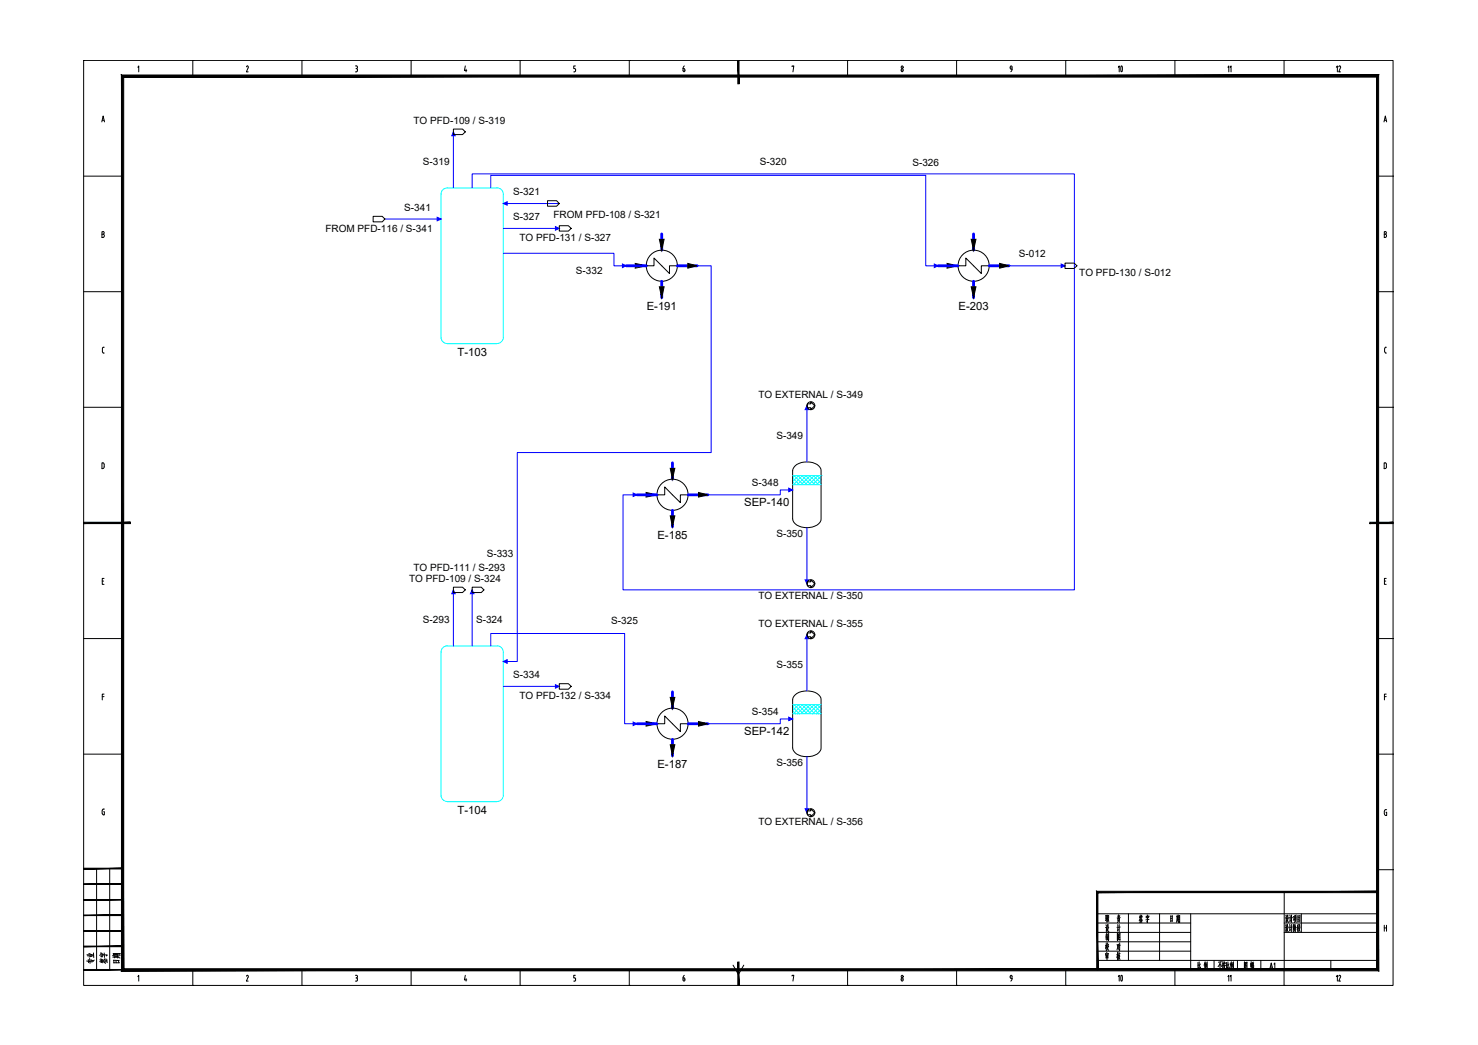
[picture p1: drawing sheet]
<svg xmlns="http://www.w3.org/2000/svg" width="420mm" height="297mm" viewBox="0 0 420 297" stroke-linecap="round" stroke-linejoin="round" font-family="sans-serif">
<g fill="none" stroke="#000" stroke-width=".28">
<path d="M23.8 17.2h372.2v262.9h-372.2zM39.2 19.1l.2-.4v1.7M54.8 17.2h.1M54.8 17.2v4.4M70.3 18.7l.3 .2v.4M70.3 18.7l-.2 .3M70.5 19.3l-.5 1.1h.6M85.8 17.2h.1M85.8 17.2v4.4M101 18.7l.6 .2v.4l-.2 .2M101.2 19.5h.1M101.4 19.5l.2 .4"/>
<path d="M101.6 19.9v.2M116.9 17.2h.1M116.9 17.2v4.4M132.3 18.7l-.3 1.4h.7M132.5 19.7v.7M147.9 17.2h.1M147.9 17.2v4.4M163.4 19.5l.2 .4M163.6 18.7h-.5v.8h.3M163.6 19.9v.2M178.9 17.2h.1M178.9 17.2v4.4"/>
<path d="M194.2 19.5l.1 .8h.3l.1-.3M194.2 19.5h.3l.2 .4M194.5 18.7l-.3 .8M194.7 19.9v.2M209.9 17.2h.1M225.2 19v-.3h.5l-.3 1.7M240.9 17.2h.1M240.9 17.2v4.4M256.2 19.9l.3-.4 .2 .4M256.2 19.9l.3 .5 .2-.4M256.7 19.9v.2M271.9 17.2h.1"/>
<path d="M271.9 17.2v4.4M287.4 19.7h.3M287.7 19.1v.5M287.7 19.6l-.4 .8M287.7 19.1l-.1-.3a.46 .46 0 0 0-.4 .4 .46 .46 0 0 0 .3 .5M303 17.2h.1M303 17.2v4.4M334 17.2h.1M334 17.2v4.4M365 17.2h.1M365 17.2v4.4M28.9 34.7l.4-1.7 .4 1.7"/>
<path d="M29.1 34.2h.5M101 20.4h.3M101.6 20l-.2 .4M163.1 20.4h.3M163.6 20l-.2 .4M393.4 34.7l.4-1.7 .4 1.7M393.6 34.2h.5M23.8 50.1h11.1M391.6 50.1h4.4M396 50.1h.1M29 66.6l.6 .2v.4l-.3 .3M29.3 65.9h-.3v1.6h.3"/>
<path d="M29.3 65.8l.3 .4-.3 .3M393.5 66.6h.3M393.8 65.9h-.3v1.6h.3M393.8 66.6l.4 .4-.4 .5M393.8 65.8l.3 .4-.3 .3M23.8 82.9h11.1M29.6 98.7l-.4 .1-.1 .3v1l.5 .3M391.6 82.9h4.4M393.6 99.1v.8M393.6 99.9l.3 .4M393.9 98.7h.2M393.9 98.7l-.3 .4"/>
<path d="M396 82.9h.1M23.8 115.8h11.1M391.6 115.8h4.4M393.9 100.4h.2M396 115.8h.1M29.2 131.6h-.2v1.6h.2M29.3 131.6l.3 .5v.8l-.3 .3M394.1 132.1v.6M394.2 132l-.2-.4h-.5v1.6l.5-.1 .2-.4M396 148.7h.1M29.1 165.2h.3M29.6 164.4h-.5v1.7h.5"/>
<path d="M393.6 165.2h.3M394.1 164.4h-.5v1.7h.5M23.8 181.5h11.1M29.1 198h.5M29.6 197.3h-.5v1.7M391.6 181.5h4.4M393.6 198h.5M394.1 197.3h-.5v1.7M396 181.5h.1M23.8 214.4h11.1M391.6 214.4h4.4M396 214.4h.1"/>
<path d="M29 230.4v.8M29.5 230.7h.2v.9l-.5-.1-.1-.4M29.7 230h-.5l-.1 .4M393.5 230.6v.7M393.6 231.3l.3 .5M394 230.9h.2v.9h-.3M394.2 230.2h-.5l-.1 .4M27.5 246.9v28.8M31.2 246.9v28.8M311.9 259.7h79.7M320.8 259.7v13.3M329.6 259.7v13.3"/>
<path d="M338.5 259.7v16M365.1 253.5v22.2M369.9 259.7v5.3M391.6 247.2h4.4M396 247.2h.1M39.2 277.6l.2-.4v1.7M54.8 275.7v4.4M70.3 277.2l.3 .2v.4M70.3 277.2l-.2 .3M70.5 277.8l-.5 1.1h.6M85.8 275.7v4.4M101 277.2l.6 .2v.4l-.2 .1 .2 .4"/>
<path d="M101.2 278h.1M101.6 278.3v.2M101.6 278.5l-.1 .3-.5 .1M116.9 275.7v4.4M132.3 277.2l-.3 1.3h.7M132.5 278.2v.7M147.9 275.7v4.4M163.1 278.9h.3M163.4 277.9l.2 .4M163.6 277.2h-.5v.8h.3M163.6 278.3v.2M163.6 278.5l-.2 .4"/>
<path d="M178.9 275.7v4.4M194.4 277.9l.3 .3v.3M194.4 278h-.2v.7l.4 .1 .1-.3M194.5 277.2l-.3 .8M208.4 274.3l1.5 2.7 1.5-2.7M225.2 277.4v-.2h.5l-.3 1.7M240.9 275.7v4.4M256.7 278.3v.2M256.7 278.3l-.1-.3a.42 .42 0 0 0-.4 .4 .42 .42 0 0 0 .4 .4l.1-.3M271.9 275.7v4.4M287.2 277.8l.3 .3M287.4 278.2h.3"/>
<path d="M287.7 277.6v.5M287.7 278.1l-.4 .8M287.7 277.6l-.2-.4-.3 .6M303 275.7v4.4M311.9 273h79.7M311.9 262.4h26.6M311.9 265h26.6M311.9 267.7h26.6M311.9 270.4h26.6M324.1 261.6v.4M324.2 260.1l-.3 .8M324.2 260.5v.3"/>
<path d="M324.3 261.6v.3M324.3 260.8l.5 .8M324.3 260.7l-.5 1M324.3 260.4l-.3 .1M324.4 261.3l-.3 .1M324.5 260.1l-.1 .6M324.5 261.5l-.1 .6M324.6 260.5v.4M324.7 262.1l-.7 .1M324.8 260.4l-.4 .1M325.9 260.4l-.1 .5M326.1 260l.1 .4"/>
<path d="M326.2 261.1v1.1l-.2-.3M326.4 260.8l-.5 .1M326.4 260.7l-.2 .4M326.6 260.4l-.7 .1M326.6 260.4l-.1 .4M326.6 261.4l-.9 .1M332.8 260.3v1.7M333.1 261l-.3 .1M333.2 261.7l-.4 .1M333.3 260.4l-.5 .1M333.3 260.3l-.1 1.6M334 275.7v4.4"/>
<path d="M334.6 260.1v1.3M334.6 261.6l-.2 .6M334.8 261.6l.1 .3M334.8 260.8h-.2M334.8 261.1h-.2M334.9 260l-.1 1.4M335 260.5h-.5M335 261.4l-.5 .1M335.1 261.3l-.1 .9M335.1 260.3v1.1M335.3 260.8h-.2M335.3 261.3h-.2"/>
<path d="M335.4 260.2v2l-.2-.2M335.4 260.3h-.3M340.6 273.5v1.7M340.8 274.3l-.2 .1M340.9 275l-.4 .4M340.9 273.4v1.8l.2 .2h.2v-.5M341.2 274l-.3 .6M342.5 273.8v1.7M342.6 273.4l-.3 1M342.6 274.4l.2 .3M342.8 273.8l-.3 .9M342.8 274.1l-.1 .1"/>
<path d="M342.9 274.1l-.3 1.2M342.9 273.7l-.3 .1M343 273.9v1M343.2 273.4v2.1l-.2-.3M345.1 273v2.7M346.8 273.9v1.5M346.9 273.5l-.6 1.3M347 274.1l.2 .6M347.2 273.4l-.8 .1M347.6 273.3v2.1l-.1-.2M347.7 274.3l-.3 .3M347.8 273.9l-.4 .1"/>
<path d="M347.8 273.7v.4M348 273.9l-.1 .9 .4 .6M348 273.3l.1 .4M348.2 274.5l-.4 1M348.3 273.8h-.5M348.3 273.7l-.1 .3M348.4 274.4l-.6 .1M348.7 273.5v1.7M349 274.3l-.3 .1M349.1 273.4v1.8l.1 .2h.2v-.5M349.4 274l-.3 .6M349.9 273.8v1.7"/>
<path d="M350 273.4l-.3 1M350.1 274.4l.1 .3M350.2 273.8l-.2 .8M350.3 274.1l-.2 .1M350.3 274.1l-.2 1.2M350.4 273.7l-.4 .1M350.5 273.9v1M350.6 273.4v2l-.1-.2M351.8 273v2.7M353.8 273.4v2M354 274.1l.4 .5M354 274.9l.2 .3"/>
<path d="M354.1 274.6l.1 .2M354.1 273.8l-.2 .5M354.3 273.9l-.2 .1M354.3 273.8l-.5 1M354.5 273.5v1.9l-.1-.2-.6 .1M354.5 273.5l-.7 .1M355.5 273.8v1M355.7 273.3v2.2M355.8 273.9v.9v-.2M355.8 274h-.3M355.9 274.4v1.1M355.9 274.6l.5-.1-.1 .9h-.4"/>
<path d="M356 273.8v.6M356 273.9l.3-.1v.4M356.1 274.6v.8M356.3 274.2l-.3 .1M356.3 274.9l-.3 .1M356.4 273.5l-.5 .1M365 275.7v4.4M365.1 262.4h26.5M365.1 265h26.5M365.4 262.9l.2 .3M365.5 260.2l.2 .3M365.6 263.6h-.3"/>
<path d="M365.6 263.5v1M365.6 260.9h-.2M365.6 260.8v1M365.7 264.2l-.3 .5M365.8 264l.5 .8M365.8 261.5l-.3 .5M365.8 261.3l.5 .9M365.8 262.8l-.1 1M365.9 260.5l-.2 .6M365.9 260.1v.5M366 262.8l.1 .8h.2M366 262.9h-.2"/>
<path d="M366.1 260.1v.7l.2 .1M366.1 260.2l-.2 .1M366.1 263.8h-.4M366.1 263.7l-.5 1.2M366.1 261.1h-.3M366.2 261l-.5 1.2M366.6 262.8l.1 .4M366.7 263.4l-.1 1.2M366.7 260.1l.1 .4M366.7 263.5l-.2 .1M366.8 260.8l-.3 .1M366.8 260.8l-.1 1.1"/>
<path d="M366.8 264.2l-.2 .5M366.8 261.5l-.1 .5M367.1 262.7v2.2M367.1 260.1v2.1M367.4 263.5l-.6 .1M367.4 260.8l-.5 .1M367.7 262.8v2M367.8 260.5v1M367.8 262.9l-.1 .1M367.9 262.8l-.1 1.4-.1-.2M367.9 260.5l-.2 .1M368 263.6l-.2 1.3"/>
<path d="M368 261.3l-.3 .3M368.1 260.6v1M368.1 262.9l.4 .8M368.2 262.7l-.3 1M368.2 260.8l-.3 1.4M368.2 260.2v.5M368.2 261.7l.3 .4M368.2 263.5v1.4M368.5 260.6l-.4 .1M368.5 260.5v1.1M368.5 260.1l-.5 .2M368.9 262.9v1.8"/>
<path d="M369 260.2v1.9M369 263.6l-.1 .1M369 263.3l-.1 .1M369.1 264l-.4 .2M369.1 262.8l-.2 .3M369.2 264l.4 .7M369.2 263.8l.3-.1-.5 1.1M369.3 262.8l-.1 .9M369.4 261.2l-.4 .2M369.4 260.8l-.4 .1M369.5 262.8l.1 .8M369.5 262.9l-.2 .1"/>
<path d="M369.5 261.7l-.5 .2M369.6 260.3l-.6 .1M369.6 260.3l-.1 1.8M378.3 273v2.7M393.5 263v1.7M393.5 263.8h.7M394.2 263v1.7M54.8 280.1h.1M85.8 280.1h.1M116.9 280.1h.1M147.9 280.1h.1M178.9 280.1h.1"/>
<path d="M209.9 280.1h.1M240.9 280.1h.1M271.9 280.1h.1M303 280.1h.1M334 280.1h.1M365 280.1h.1"/>
<circle cx="256.4" cy="19.1" r=".32"/>
<circle cx="256.4" cy="277.6" r=".32"/>
</g>
<g fill="#000" stroke="#000" stroke-width=".28">
<path d="M209.7 17.2l.4 6.6v-6.6zM209.7 17.2l.4 6.6h-.4z"/>
<path d="M34.5 21.3l.7 254.1v-253.5zM34.5 21.3l.7 254.1-.7 .6zM34.5 276l356.8-.6h-356.1zM34.5 276l356.8-.6 .6 .6zM391.3 21.9v253.5l.6 .6zM391.3 21.9l.6-.6v254.7zM35.2 21.9h356.1l.6-.6zM34.5 21.3h357.4l-356.7 .6z"/>
<path d="M23.8 148.4v.4l13.3-.4zM23.8 148.8l13.3-.4v.4z"/>
<path d="M389.4 148.8h6.6v-.4zM389.4 148.4h6.6l-6.6 .4z"/>
<path d="M23.8 255.8h11.1v-.1zM23.8 255.7h11.1l-11.1 .1z"/>
<path d="M23.8 251.4h11.1v-.2zM23.8 251.2h11.1l-11.1 .2z"/>
<path d="M23.8 247h11.1v-.2zM23.8 246.8h11.1l-11.1 .2z"/>
<path d="M312.1 253.7h79.5v-.3zM311.8 253.4h79.8l-79.5 .3zM311.8 253.4l.3 22.3v-22zM311.8 253.4l.3 22.3h-.3z"/>
<path d="M23.8 275.7h11.1v-.1zM23.8 275.6h11.1l-11.1 .1z"/>
<path d="M23.8 269.1h11.1v-.2zM23.8 268.9h11.1l-11.1 .2z"/>
<path d="M23.8 264.7h11.1v-.2zM23.8 264.5h11.1l-11.1 .2z"/>
<path d="M23.8 260.3h11.1v-.2zM23.8 260.1h11.1l-11.1 .2z"/>
<path d="M209.7 273.5v6.6h.4zM209.7 273.5h.4v6.6z"/>
</g>
<!-- layer: EQUIPMENT -->
<path d="M125.4 55.2a1.76 1.76 0 0 1 1.7-1.8h14.2a1.76 1.76 0 0 1 1.8 1.8M125.4 55.2v40.7M143.1 55.2v40.7M125.4 95.9a1.76 1.76 0 0 0 1.7 1.7M127.1 97.7h14.2M143.1 95.9a1.76 1.76 0 0 1-1.8 1.7M127.1 183.6h14.2M127.1 183.6a1.76 1.76 0 0 0-1.7 1.8v40.7a1.83 1.83 0 0 0 1.7 1.8l14.2-.1a1.76 1.76 0 0 0 1.8-1.7v-40.7a1.76 1.76 0 0 0-1.8-1.8" fill="none" stroke="#0ff" stroke-width=".28"/>
<g fill="none" stroke="#00f" stroke-width=".8">
<path d="M178 75.6h5.7M188.1 66.5v4.6M188.1 80v4.6M192.6 75.6h5.6M266.7 75.6h5.6M276.8 66.5v4.6M276.8 80v4.6M281.2 75.6h5.6M191.2 131.6v4.6M181.1 140.7h5.7M191.2 145.1v4.6M195.6 140.7h5.6"/>
<path d="M191.2 196.7v4.6M181.1 205.7h5.7M191.2 210.2v4.6M195.6 205.7h5.6"/>
</g>
<g fill="#000" stroke="#000" stroke-width=".28">
<path d="M180.6 74.9l3.1 .7-3.1 .6zM187.4 68h1.4l-.7 3.1zM195.5 74.9l2.7 .7-2.7 .6zM269.2 74.9l3.1 .7-3.1 .6zM276.1 68h1.3l-.6 3.1zM284.2 74.9l2.6 .7-2.6 .6zM187.4 81.5h1.4l-.7 3.1zM276.1 81.5h1.3l-.6 3.1zM190.5 133.1h1.3l-.6 3.1zM183.7 140l3.1 .7-3.1 .6zM190.5 146.6h1.3l-.6 3.1zM198.6 140l2.6 .7-2.6 .6z"/>
<path d="M183.7 205.1l3.1 .6-3.1 .7zM190.5 198.2h1.3l-.6 3.1zM190.5 211.7h1.3l-.6 3.1zM198.6 205.1l2.6 .6-2.6 .7z"/>
</g>
<g fill="none" stroke="#000" stroke-width=".28">
<path d="M183.7 75.6h2.2v-2.3l4.4 4.5v-2.2h2.3M272.3 75.6h2.3v-2.3l4.4 4.5v-2.2h2.2M226 132.4a5.4 5.4 0 0 1 7.1 .5l.3 .9v13.7a3.5 3.5 0 0 1-4 2.5 3.6 3.6 0 0 1-4.1-2.5v-13.7zM186.8 140.7h2.2v-2.3l4.4 4.5v-2.2h2.2M226 197.5a5.3 5.3 0 0 1 7.1 .4l.3 1v13.7a3.5 3.5 0 0 1-4 2.5 3.5 3.5 0 0 1-4.1-2.5v-13.7l.1-.5zM186.8 205.7h2.2v-2.2l4.4 4.5v-2.3h2.2"/>
<circle cx="188.1" cy="75.5" r="4.4"/>
<circle cx="276.8" cy="75.5" r="4.4"/>
<circle cx="191.2" cy="140.6" r="4.4"/>
<circle cx="191.2" cy="205.7" r="4.4"/>
</g>
<g fill="none" stroke="#0ff" stroke-width=".28">
<path d="M225.3 137l.9 .8M225.3 135.9l2 1.9M225.3 135.2h8.1M225.3 137.8h8.1M225.7 135.2l2.6 2.6M226 135.2l-.7 .6M226.9 135.2l2.5 2.6M227 135.2l-1.7 1.7M228 135.2l2.5 2.6M228.1 135.2l-2.6 2.6M229.1 135.2l2.5 2.6M229.2 135.2l-2.6 2.6"/>
<path d="M230.1 135.2l2.6 2.6M230.3 135.2l-2.6 2.6M231.2 135.2l2.2 2.2M231.4 135.2l-2.6 2.6M232.3 135.2l1.1 1.1M232.5 135.2l-2.6 2.6M233.4 135.2h.1M233.4 135.4l-2.4 2.4M233.4 136.5l-1.3 1.3M233.4 137.6l-.2 .2M225.3 202.1l.9 .8M225.3 201l2 1.9"/>
<path d="M225.3 200.3h8.1M225.3 202.9h8.1M225.7 200.3l2.6 2.6M226 200.3l-.7 .6M226.9 200.3l2.5 2.6M227 200.3l-1.7 1.7M228 200.3l2.5 2.6M228.1 200.3l-2.6 2.6M229.1 200.3l2.5 2.6M229.2 200.3l-2.6 2.6M230.1 200.3l2.6 2.6M230.3 200.3l-2.6 2.6"/>
<path d="M231.2 200.3l2.2 2.2M231.4 200.3l-2.6 2.6M232.3 200.3l1.1 1.1M232.5 200.3l-2.6 2.6M233.4 200.5l-2.4 2.4M233.4 201.6l-1.3 1.3M233.4 202.6l-.2 .3"/>
</g>
<!-- layer: STREAM -->
<g fill="none" stroke="#00f" stroke-width=".28">
<path d="M128.9 37.5v15.9M134.2 53.4v-4h171.2v118.3h-128.3v-27h4M139.5 53.4v-3.5h123.7v25.7h3.5M143.1 57.9h15.9M109.4 62.3h16M143.1 64.9h15.9M143.1 72h31.4v3.6h3.5M198.2 75.6h4v53h-55.1v59.4h-4M286.8 75.6h16M229.4 115.3v16M225.3 139.3h-3.5v1.4h-20.6M229.4 150v15.9"/>
<path d="M128.9 167.7v15.9M134.2 167.7v15.9M139.5 183.6v-3.5h38.1v25.6h3.5M143.1 195.1h15.9M229.4 180.5v15.9M225.3 204.4h-3.5v1.3h-20.6M229.4 215.1v15.9"/>
</g>
<!-- layer: STREAM_ARROW -->
<g fill="#00f" stroke="#00f" stroke-width=".28">
<path d="M301.7 75l1.1 .6-1.1 .5z"/>
<path d="M128.9 167.7l.5 1.1h-1z"/>
<path d="M128.9 37.5l.5 1.1h-1z"/>
<path d="M180 140.2l1.1 .5-1.1 .4z"/>
<path d="M143.1 57.9l1.1-.6v1z"/>
<path d="M134.2 167.7l.5 1.1h-1z"/>
<path d="M180 205.3l1.1 .4-1.1 .5z"/>
<path d="M265.6 75l1.1 .6-1.1 .5z"/>
<path d="M157.9 64.4l1.1 .5-1.1 .5z"/>
<path d="M176.9 75l1.1 .6-1.1 .5z"/>
<path d="M143.1 188l1.1-.5v1z"/>
<path d="M157.9 194.6l1.1 .5-1.1 .5z"/>
<path d="M124.3 61.8l1.1 .5-1.1 .5z"/>
<path d="M224.2 138.8l1.1 .5-1.1 .5z"/>
<path d="M229.4 115.3l.5 1.1h-1z"/>
<path d="M228.9 164.8h1l-.5 1.1z"/>
<path d="M224.2 203.9l1.1 .5-1.1 .4z"/>
<path d="M229.4 180.5l.5 1.1h-1z"/>
<path d="M228.9 229.9h1l-.5 1.1z"/>
</g>
<!-- layer: CONNECTOR -->
<g fill="none" stroke="#000" stroke-width=".28">
<path d="M128.9 36.7h2.6l.8 .8-.8 .8h-2.6zM155.6 57.1h2.6l.8 .8-.8 .7h-2.6zM106.1 61.5h2.6l.7 .8-.7 .8h-2.6zM159 64.2h2.6l.8 .7-.8 .8h-2.6zM302.8 74.8h2.5l.8 .8-.8 .7h-2.5zM229.5 114.8h1v-.6l1.1 1.1-1.1 1.1v-.5h-1zM128.9 166.9h2.6l.8 .8-.8 .7h-2.6zM134.2 166.9h2.6l.8 .8-.8 .7h-2.6zM229.5 165.4h1v-.6l1.1 1.1-1.1 1.1v-.5h-1zM229.5 179.9h1v-.5l1.1 1.1-1.1 1.1v-.6h-1zM159 194.3h2.6l.8 .8-.8 .8h-2.6zM229.5 230.5h1v-.6l1.1 1.1-1.1 1.1v-.5h-1z"/>
<circle cx="230.5" cy="115.3" r="1.12"/>
<circle cx="230.5" cy="165.9" r="1.12"/>
<circle cx="230.5" cy="180.4" r="1.12"/>
<circle cx="230.5" cy="231" r="1.12"/>
</g>
<text font-size="6.6" x="315.7" y="280.8">10</text>
<text font-size="6.2" x="315.7" y="22.2">10</text>
<g font-size="5.3">
<text x="312.9" y="266">设 计</text>
<text x="313.3" y="268.5">制 图</text>
<text x="27.5" y="275.2" transform="rotate(-90 27.5 275.2)">专业</text>
<text x="31.4" y="275.2" transform="rotate(-90 31.4 275.2)">签字</text>
<text x="34.9" y="274.8" transform="rotate(-90 34.9 274.8)">日期</text>
<text x="312.9" y="271.3">校 对</text>
</g>
<g font-size="4.4">
<text x="378.5" y="21.5">12</text>
<text x="363.4" y="276.6" transform="rotate(-90 363.4 276.6)">A1</text>
<text x="382.1" y="280.1" transform="rotate(-90 382.1 280.1)">12</text>
</g>
<g font-size="4">
<text x="351" y="21.5" transform="rotate(-90 351 21.5)">11</text>
<text x="351" y="280.1" transform="rotate(-90 351 280.1)">11</text>
</g>
<g font-size="3.2">
<text x="183.8" y="88.2">E-191</text>
<text x="272.5" y="88.2">E-203</text>
<text x="130" y="101.2">T-103</text>
<text x="211.6" y="143.8">SEP-140</text>
<text x="186.9" y="153.3">E-185</text>
<text x="211.6" y="208.9">SEP-142</text>
<text x="186.9" y="218.3">E-187</text>
<text x="130" y="231.4">T-104</text>
</g>
<g font-size="2.8">
<text x="117.5" y="35.2">TO PFD-109 / S-319</text>
<text x="120.2" y="46.8">S-319</text>
<text x="216" y="46.8">S-320</text>
<text x="259.4" y="47.2">S-326</text>
<text x="114.9" y="59.8">S-341</text>
<text x="145.9" y="55.4">S-321</text>
<text x="92.5" y="65.8">FROM PFD-116 / S-341</text>
<text x="145.9" y="62.5">S-327</text>
<text x="157.3" y="62.1">FROM PFD-108 / S-321</text>
<text x="147.6" y="68.5">TO PFD-131 / S-327</text>
<text x="289.7" y="73.1">S-012</text>
<text x="163.7" y="78">S-332</text>
<text x="306.8" y="78.5">TO PFD-130 / S-012</text>
<text x="215.6" y="113.1">TO EXTERNAL / S-349</text>
<text x="220.7" y="124.7">S-349</text>
<text x="213.8" y="138.2">S-348</text>
<text x="220.7" y="152.6">S-350</text>
<text x="138.4" y="158.4">S-333</text>
<text x="116.3" y="165.5">TO PFD-109 / S-324</text>
<text x="117.5" y="162.4">TO PFD-111 / S-293</text>
<text x="215.6" y="170.2">TO EXTERNAL / S-350</text>
<text x="120.2" y="177">S-293</text>
<text x="135.3" y="177">S-324</text>
<text x="173.8" y="177.4">S-325</text>
<text x="215.6" y="178.3">TO EXTERNAL / S-355</text>
<text x="220.7" y="189.8">S-355</text>
<text x="145.9" y="192.7">S-334</text>
<text x="147.6" y="198.7">TO PFD-132 / S-334</text>
<text x="213.8" y="203.3">S-354</text>
<text x="220.7" y="217.7">S-356</text>
<text x="215.6" y="234.6">TO EXTERNAL / S-356</text>
</g>
</svg>
